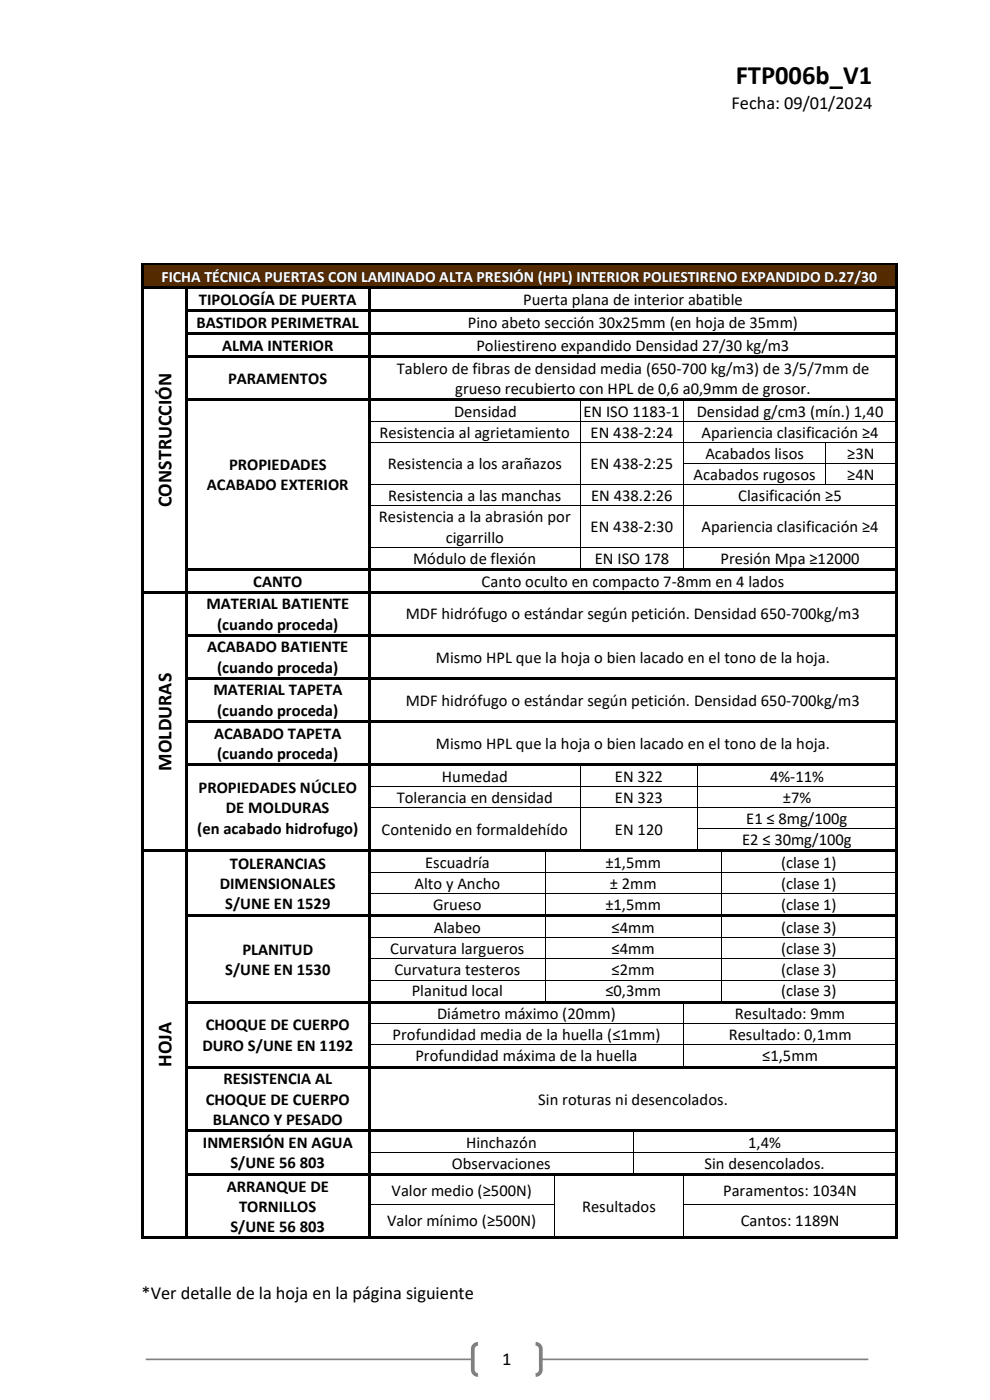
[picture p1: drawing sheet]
<svg xmlns="http://www.w3.org/2000/svg" width="210mm" height="297mm" viewBox="0 0 210 297" stroke-linecap="round" stroke-linejoin="round" font-family="sans-serif">
<path d="M30.9 288.4h153.3" fill="none" stroke="#808080" stroke-width=".35"/>
<path d="M100.7 285.3l.7-.2h12.2a1.1 1.1 0 0 1 1.1 1.1v4.4a1.1 1.1 0 0 1-1.1 1.1h-12.2a1.1 1.1 0 0 1-1.1-1.1v-4.4l.1-.4z" fill-rule="evenodd" fill="#fff"/>
<path d="M101.4 285.1a1.1 1.1 0 0 0-1.1 1.1v4.4a1.1 1.1 0 0 0 1.1 1.1M113.6 285.1a1.1 1.1 0 0 1 1.1 1.1v4.4a1.1 1.1 0 0 1-1.1 1.1" fill="none" stroke="#808080" stroke-width=".79" stroke-linecap="butt"/>
<g fill="#542a00">
<path d="M30.5 56.4h159.5v4.4h-159.5z" fill-rule="evenodd"/>
<path d="M32.2 56.6h156.1v4.1h-156.1z" fill-rule="evenodd"/>
</g>
<g fill="#000">
<path d="M30 55.9h.5v.5h-.5z" fill-rule="evenodd"/>
<path d="M30 55.9h.5v.5h-.5z" fill-rule="evenodd"/>
<path d="M30.5 55.9h159.5v.5h-159.5z" fill-rule="evenodd"/>
<path d="M190 55.9h.5v.5h-.5z" fill-rule="evenodd"/>
<path d="M190 55.9h.5v.5h-.5z" fill-rule="evenodd"/>
<path d="M30 56.4h.5v4.4h-.5z" fill-rule="evenodd"/>
<path d="M30 60.8h.5v.6h-.5z" fill-rule="evenodd"/>
<path d="M30 61.4h.5v4.3h-.5z" fill-rule="evenodd"/>
<path d="M30 65.7h.5v.5h-.5z" fill-rule="evenodd"/>
<path d="M30 66.2h.5v4.3h-.5z" fill-rule="evenodd"/>
<path d="M30 70.5h.5v.5h-.5z" fill-rule="evenodd"/>
<path d="M30 71h.5v4.4h-.5z" fill-rule="evenodd"/>
<path d="M30 75.4h.5v.5h-.5z" fill-rule="evenodd"/>
<path d="M30.5 60.8h8.8v.5h-8.8z" fill-rule="evenodd"/>
<path d="M39.3 61.3l.5 .1z" fill-rule="evenodd"/>
<path d="M39.3 60.8h.5v.5h-.5z" fill-rule="evenodd"/>
<path d="M39.3 61.4h.5v4.3h-.5z" fill-rule="evenodd"/>
<path d="M39.3 65.7h.5v.5h-.5z" fill-rule="evenodd"/>
<path d="M39.3 66.2h.5v4.3h-.5z" fill-rule="evenodd"/>
<path d="M39.3 70.5h.5v.5h-.5z" fill-rule="evenodd"/>
<path d="M39.3 71h.5v4.4h-.5z" fill-rule="evenodd"/>
<path d="M39.3 75.4h.5v.5h-.5z" fill-rule="evenodd"/>
<path d="M39.8 60.8h38.4v.5h-38.4z" fill-rule="evenodd"/>
<path d="M39.8 65.7h38.4v.5h-38.4z" fill-rule="evenodd"/>
<path d="M39.8 70.5h38.4v.5h-38.4z" fill-rule="evenodd"/>
<path d="M39.8 75.4h38.4v.5h-38.4z" fill-rule="evenodd"/>
<path d="M78.2 61.3l.5 .1z" fill-rule="evenodd"/>
<path d="M78.2 60.8h.5v.5h-.5z" fill-rule="evenodd"/>
<path d="M78.2 61.4h.5v4.3h-.5z" fill-rule="evenodd"/>
<path d="M78.2 65.7h.5v.5h-.5z" fill-rule="evenodd"/>
<path d="M78.2 66.2h.5v4.3h-.5z" fill-rule="evenodd"/>
<path d="M78.2 70.5h.5v.5h-.5z" fill-rule="evenodd"/>
<path d="M78.2 71h.5v4.4h-.5z" fill-rule="evenodd"/>
<path d="M78.2 75.4h.5v.5h-.5z" fill-rule="evenodd"/>
<path d="M78.7 60.8h111.3v.5h-111.3z" fill-rule="evenodd"/>
<path d="M78.7 65.7h111.3v.5h-111.3z" fill-rule="evenodd"/>
<path d="M78.7 70.5h111.3v.5h-111.3z" fill-rule="evenodd"/>
<path d="M78.7 75.4h111.3v.5h-111.3z" fill-rule="evenodd"/>
<path d="M190 56.4h.5v4.4h-.5z" fill-rule="evenodd"/>
<path d="M190 60.8h.5v.6h-.5z" fill-rule="evenodd"/>
<path d="M190 61.4h.5v4.3h-.5z" fill-rule="evenodd"/>
<path d="M190 65.7h.5v.5h-.5z" fill-rule="evenodd"/>
<path d="M190 66.2h.5v4.3h-.5z" fill-rule="evenodd"/>
<path d="M190 70.5h.5v.5h-.5z" fill-rule="evenodd"/>
<path d="M190 71h.5v4.4h-.5z" fill-rule="evenodd"/>
<path d="M190 75.4h.5v.5h-.5z" fill-rule="evenodd"/>
<path d="M30 75.9h.5v8.6h-.5z" fill-rule="evenodd"/>
<path d="M30 84.5h.5v.5h-.5z" fill-rule="evenodd"/>
<path d="M30 85h.5v4.3h-.5z" fill-rule="evenodd"/>
<path d="M30 89.3h.5v.2h-.5z" fill-rule="evenodd"/>
<path d="M30 89.5h.5v4.3h-.5z" fill-rule="evenodd"/>
<path d="M30 93.8h.5v.2h-.5z" fill-rule="evenodd"/>
<path d="M30 94h.5v4.3h-.5z" fill-rule="evenodd"/>
<path d="M30 98.3h.5v.1h-.5z" fill-rule="evenodd"/>
<path d="M39.3 75.9h.5v8.6h-.5z" fill-rule="evenodd"/>
<path d="M39.3 84.5h.5v.5h-.5z" fill-rule="evenodd"/>
<path d="M39.3 85h.5v4.3h-.5z" fill-rule="evenodd"/>
<path d="M39.3 89.3h.5v.2h-.5z" fill-rule="evenodd"/>
<path d="M39.3 89.5h.5v4.3h-.5z" fill-rule="evenodd"/>
<path d="M39.3 93.8h.5v.2h-.5z" fill-rule="evenodd"/>
<path d="M39.3 94h.5v4.3h-.5z" fill-rule="evenodd"/>
<path d="M39.3 98.3h.5v.1h-.5z" fill-rule="evenodd"/>
<path d="M39.8 84.5h38.4v.5h-38.4z" fill-rule="evenodd"/>
<path d="M78.2 75.9h.5v8.6h-.5z" fill-rule="evenodd"/>
<path d="M78.2 84.5h.5v.5h-.5z" fill-rule="evenodd"/>
<path d="M78.2 85h.5v4.3h-.5z" fill-rule="evenodd"/>
<path d="M78.2 89.3h.5v.2h-.5z" fill-rule="evenodd"/>
<path d="M78.2 89.5h.5v4.3h-.5z" fill-rule="evenodd"/>
<path d="M78.2 93.8h.5v.2h-.5z" fill-rule="evenodd"/>
<path d="M78.2 94h.5v4.3h-.5z" fill-rule="evenodd"/>
<path d="M78.2 98.3h.5v.1h-.5z" fill-rule="evenodd"/>
<path d="M78.7 84.5h44.3v.5h-44.3z" fill-rule="evenodd"/>
<path d="M123 85h.2z" fill-rule="evenodd"/>
<path d="M123 84.5h.5v.5h-.5z" fill-rule="evenodd"/>
<path d="M123 89.3h.2v.2h-.2z" fill-rule="evenodd"/>
<path d="M123 93.8h.2v.2h-.2z" fill-rule="evenodd"/>
<path d="M123 98.3h.2v.1h-.2z" fill-rule="evenodd"/>
<path d="M123.5 84.5h21.5v.5h-21.5z" fill-rule="evenodd"/>
<path d="M145 85h.1z" fill-rule="evenodd"/>
<path d="M145 84.5h.5v.5h-.5z" fill-rule="evenodd"/>
<path d="M145 89.3h.1v.2h-.1z" fill-rule="evenodd"/>
<path d="M145 93.8h.1v.2h-.1z" fill-rule="evenodd"/>
<path d="M145 98.3h.1v.1h-.1z" fill-rule="evenodd"/>
<path d="M145.5 84.5h44.5v.5h-44.5z" fill-rule="evenodd"/>
<path d="M175.1 93.8h.2v.2h-.2z" fill-rule="evenodd"/>
<path d="M175.1 98.3h.2v.1h-.2z" fill-rule="evenodd"/>
<path d="M190 75.9h.5v8.6h-.5z" fill-rule="evenodd"/>
<path d="M190 84.5h.5v.5h-.5z" fill-rule="evenodd"/>
<path d="M190 85h.5v4.3h-.5z" fill-rule="evenodd"/>
<path d="M190 89.3h.5v.2h-.5z" fill-rule="evenodd"/>
<path d="M190 89.5h.5v4.3h-.5z" fill-rule="evenodd"/>
<path d="M190 93.8h.5v.2h-.5z" fill-rule="evenodd"/>
<path d="M190 94h.5v4.3h-.5z" fill-rule="evenodd"/>
<path d="M190 98.3h.5v.1h-.5z" fill-rule="evenodd"/>
<path d="M30 98.4h.5v4.4h-.5z" fill-rule="evenodd"/>
<path d="M30 102.8h.5v.1h-.5z" fill-rule="evenodd"/>
<path d="M30 102.9h.5v4.3h-.5z" fill-rule="evenodd"/>
<path d="M30 107.2h.5v.2h-.5z" fill-rule="evenodd"/>
<path d="M30 107.4h.5v8.7h-.5z" fill-rule="evenodd"/>
<path d="M30 116.1h.5v.1h-.5z" fill-rule="evenodd"/>
<path d="M39.3 98.4h.5v4.4h-.5z" fill-rule="evenodd"/>
<path d="M39.3 102.8h.5v.1h-.5z" fill-rule="evenodd"/>
<path d="M39.3 102.9h.5v4.3h-.5z" fill-rule="evenodd"/>
<path d="M39.3 107.2h.5v.2h-.5z" fill-rule="evenodd"/>
<path d="M39.3 107.4h.5v8.7h-.5z" fill-rule="evenodd"/>
<path d="M39.3 116.1h.5v.1h-.5z" fill-rule="evenodd"/>
<path d="M78.2 98.4h.5v4.4h-.5z" fill-rule="evenodd"/>
<path d="M78.2 102.8h.5v.1h-.5z" fill-rule="evenodd"/>
<path d="M78.2 102.9h.5v4.3h-.5z" fill-rule="evenodd"/>
<path d="M78.2 107.2h.5v.2h-.5z" fill-rule="evenodd"/>
<path d="M78.2 107.4h.5v8.7h-.5z" fill-rule="evenodd"/>
<path d="M78.2 116.1h.5v.1h-.5z" fill-rule="evenodd"/>
<path d="M123 102.8h.2v.1h-.2z" fill-rule="evenodd"/>
<path d="M123 107.2h.2v.2h-.2z" fill-rule="evenodd"/>
<path d="M123 116.1h.2v.1h-.2z" fill-rule="evenodd"/>
<path d="M145 102.8h.1v.1h-.1z" fill-rule="evenodd"/>
<path d="M145 107.2h.1v.2h-.1z" fill-rule="evenodd"/>
<path d="M145 116.1h.1v.1h-.1z" fill-rule="evenodd"/>
<path d="M175.1 102.8h.2v.1h-.2z" fill-rule="evenodd"/>
<path d="M190 98.4h.5v4.4h-.5z" fill-rule="evenodd"/>
<path d="M190 102.8h.5v.1h-.5z" fill-rule="evenodd"/>
<path d="M190 102.9h.5v4.3h-.5z" fill-rule="evenodd"/>
<path d="M190 107.2h.5v.2h-.5z" fill-rule="evenodd"/>
<path d="M190 107.4h.5v8.7h-.5z" fill-rule="evenodd"/>
<path d="M190 116.1h.5v.1h-.5z" fill-rule="evenodd"/>
<path d="M30 116.2h.5v4.3h-.5z" fill-rule="evenodd"/>
<path d="M30 120.5h.5v.6h-.5z" fill-rule="evenodd"/>
<path d="M30 121.1h.5v4.3h-.5z" fill-rule="evenodd"/>
<path d="M30 125.4h.5v.5h-.5z" fill-rule="evenodd"/>
<path d="M30 125.9h.5v8.6h-.5z" fill-rule="evenodd"/>
<path d="M30 134.5h.5v.6h-.5z" fill-rule="evenodd"/>
<path d="M30.5 125.4h8.8v.5h-8.8z" fill-rule="evenodd"/>
<path d="M39.3 116.2h.5v4.3h-.5z" fill-rule="evenodd"/>
<path d="M39.3 120.5h.5v.6h-.5z" fill-rule="evenodd"/>
<path d="M39.3 121.1h.5v4.3h-.5z" fill-rule="evenodd"/>
<path d="M39.3 125.4h.5v.5h-.5z" fill-rule="evenodd"/>
<path d="M39.3 125.9h.5v8.6h-.5z" fill-rule="evenodd"/>
<path d="M39.3 134.5h.5v.6h-.5z" fill-rule="evenodd"/>
<path d="M39.8 120.5h38.4v.5h-38.4z" fill-rule="evenodd"/>
<path d="M39.8 125.4h38.4v.5h-38.4z" fill-rule="evenodd"/>
<path d="M39.8 134.5h38.4v.5h-38.4z" fill-rule="evenodd"/>
<path d="M78.2 116.2h.5v4.3h-.5z" fill-rule="evenodd"/>
<path d="M78.2 120.5h.5v.6h-.5z" fill-rule="evenodd"/>
<path d="M78.2 121.1h.5v4.3h-.5z" fill-rule="evenodd"/>
<path d="M78.2 125.4h.5v.5h-.5z" fill-rule="evenodd"/>
<path d="M78.2 125.9h.5v8.6h-.5z" fill-rule="evenodd"/>
<path d="M78.2 134.5h.5v.6h-.5z" fill-rule="evenodd"/>
<path d="M78.7 120.5h44.3v.5h-44.3z" fill-rule="evenodd"/>
<path d="M78.7 125.4h111.3v.5h-111.3z" fill-rule="evenodd"/>
<path d="M78.7 134.5h111.3v.5h-111.3z" fill-rule="evenodd"/>
<path d="M123 120.5h.5v.5h-.5z" fill-rule="evenodd"/>
<path d="M123.5 120.5h21.5v.5h-21.5z" fill-rule="evenodd"/>
<path d="M145 120.5h.5v.5h-.5z" fill-rule="evenodd"/>
<path d="M145.5 120.5h44.5v.5h-44.5z" fill-rule="evenodd"/>
<path d="M190 116.2h.5v4.3h-.5z" fill-rule="evenodd"/>
<path d="M190 120.5h.5v.6h-.5z" fill-rule="evenodd"/>
<path d="M190 121.1h.5v4.3h-.5z" fill-rule="evenodd"/>
<path d="M190 125.4h.5v.5h-.5z" fill-rule="evenodd"/>
<path d="M190 125.9h.5v8.6h-.5z" fill-rule="evenodd"/>
<path d="M190 134.5h.5v.6h-.5z" fill-rule="evenodd"/>
<path d="M30 135.1h.5v8.6h-.5z" fill-rule="evenodd"/>
<path d="M30 143.7h.5v.5h-.5z" fill-rule="evenodd"/>
<path d="M30 144.2h.5v8.6h-.5z" fill-rule="evenodd"/>
<path d="M30 152.8h.5v.5h-.5z" fill-rule="evenodd"/>
<path d="M39.3 135.1h.5v8.6h-.5z" fill-rule="evenodd"/>
<path d="M39.3 143.7h.5v.5h-.5z" fill-rule="evenodd"/>
<path d="M39.3 144.2h.5v8.6h-.5z" fill-rule="evenodd"/>
<path d="M39.3 152.8h.5v.5h-.5z" fill-rule="evenodd"/>
<path d="M39.8 143.7h38.4v.5h-38.4z" fill-rule="evenodd"/>
<path d="M39.8 152.8h38.4v.5h-38.4z" fill-rule="evenodd"/>
<path d="M78.2 135.1h.5v8.6h-.5z" fill-rule="evenodd"/>
<path d="M78.2 143.7h.5v.5h-.5z" fill-rule="evenodd"/>
<path d="M78.2 144.2h.5v8.6h-.5z" fill-rule="evenodd"/>
<path d="M78.2 152.8h.5v.5h-.5z" fill-rule="evenodd"/>
<path d="M78.7 143.7h111.3v.5h-111.3z" fill-rule="evenodd"/>
<path d="M78.7 152.8h111.3v.5h-111.3z" fill-rule="evenodd"/>
<path d="M190 135.1h.5v8.6h-.5z" fill-rule="evenodd"/>
<path d="M190 143.7h.5v.5h-.5z" fill-rule="evenodd"/>
<path d="M190 144.2h.5v8.6h-.5z" fill-rule="evenodd"/>
<path d="M190 152.8h.5v.5h-.5z" fill-rule="evenodd"/>
<path d="M30 153.3h.5v8.6h-.5z" fill-rule="evenodd"/>
<path d="M30 161.9h.5v.6h-.5z" fill-rule="evenodd"/>
<path d="M30 162.5h.5v4.3h-.5z" fill-rule="evenodd"/>
<path d="M30 166.8h.5v.1h-.5z" fill-rule="evenodd"/>
<path d="M30 166.9h.5v4.4h-.5z" fill-rule="evenodd"/>
<path d="M30 171.3h.5v.1h-.5z" fill-rule="evenodd"/>
<path d="M30 171.4h.5v4.4h-.5z" fill-rule="evenodd"/>
<path d="M30 175.8h.5v.1h-.5z" fill-rule="evenodd"/>
<path d="M39.3 153.3h.5v8.6h-.5z" fill-rule="evenodd"/>
<path d="M39.3 161.9h.5v.6h-.5z" fill-rule="evenodd"/>
<path d="M39.3 162.5h.5v4.3h-.5z" fill-rule="evenodd"/>
<path d="M39.3 166.8h.5v.1h-.5z" fill-rule="evenodd"/>
<path d="M39.3 166.9h.5v4.4h-.5z" fill-rule="evenodd"/>
<path d="M39.3 171.3h.5v.1h-.5z" fill-rule="evenodd"/>
<path d="M39.3 171.4h.5v4.4h-.5z" fill-rule="evenodd"/>
<path d="M39.3 175.8h.5v.1h-.5z" fill-rule="evenodd"/>
<path d="M39.8 161.9h38.4v.6h-38.4z" fill-rule="evenodd"/>
<path d="M78.2 153.3h.5v8.6h-.5z" fill-rule="evenodd"/>
<path d="M78.2 161.9h.5v.6h-.5z" fill-rule="evenodd"/>
<path d="M78.2 162.5h.5v4.3h-.5z" fill-rule="evenodd"/>
<path d="M78.2 166.8h.5v.1h-.5z" fill-rule="evenodd"/>
<path d="M78.2 166.9h.5v4.4h-.5z" fill-rule="evenodd"/>
<path d="M78.2 171.3h.5v.1h-.5z" fill-rule="evenodd"/>
<path d="M78.2 171.4h.5v4.4h-.5z" fill-rule="evenodd"/>
<path d="M78.2 175.8h.5v.1h-.5z" fill-rule="evenodd"/>
<path d="M78.7 161.9h44.3v.6h-44.3z" fill-rule="evenodd"/>
<path d="M123 162.5h.2z" fill-rule="evenodd"/>
<path d="M123 161.9h.5v.6h-.5z" fill-rule="evenodd"/>
<path d="M123 166.8h.2v.1h-.2z" fill-rule="evenodd"/>
<path d="M123 171.3h.2v.1h-.2z" fill-rule="evenodd"/>
<path d="M123 175.8h.2v.1h-.2z" fill-rule="evenodd"/>
<path d="M123.5 161.9h24.4v.6h-24.4z" fill-rule="evenodd"/>
<path d="M147.9 162.5h.2z" fill-rule="evenodd"/>
<path d="M147.9 161.9h.5v.6h-.5z" fill-rule="evenodd"/>
<path d="M147.9 166.8h.2v.1h-.2z" fill-rule="evenodd"/>
<path d="M147.9 171.3h.2v.1h-.2z" fill-rule="evenodd"/>
<path d="M147.9 175.8h.2v.1h-.2z" fill-rule="evenodd"/>
<path d="M148.4 161.9h41.6v.6h-41.6z" fill-rule="evenodd"/>
<path d="M190 153.3h.5v8.6h-.5z" fill-rule="evenodd"/>
<path d="M190 161.9h.5v.6h-.5z" fill-rule="evenodd"/>
<path d="M190 162.5h.5v4.3h-.5z" fill-rule="evenodd"/>
<path d="M190 166.8h.5v.1h-.5z" fill-rule="evenodd"/>
<path d="M190 166.9h.5v4.4h-.5z" fill-rule="evenodd"/>
<path d="M190 171.3h.5v.1h-.5z" fill-rule="evenodd"/>
<path d="M190 171.4h.5v4.4h-.5z" fill-rule="evenodd"/>
<path d="M190 175.8h.5v.1h-.5z" fill-rule="evenodd"/>
<path d="M30 175.9h.5v4.3h-.5z" fill-rule="evenodd"/>
<path d="M30 180.2h.5v.6h-.5z" fill-rule="evenodd"/>
<path d="M30 180.8h.5v4.3h-.5z" fill-rule="evenodd"/>
<path d="M30 185.1h.5v.1h-.5z" fill-rule="evenodd"/>
<path d="M30 185.2h.5v4.4h-.5z" fill-rule="evenodd"/>
<path d="M30 189.6h.5v.1h-.5z" fill-rule="evenodd"/>
<path d="M30 189.7h.5v4.3h-.5z" fill-rule="evenodd"/>
<path d="M30 194h.5v.6h-.5z" fill-rule="evenodd"/>
<path d="M30 194.6h.5v4.3h-.5z" fill-rule="evenodd"/>
<path d="M30 198.9h.5v.1h-.5z" fill-rule="evenodd"/>
<path d="M30.5 180.2h8.8v.5h-8.8z" fill-rule="evenodd"/>
<path d="M39.3 175.9h.5v4.3h-.5z" fill-rule="evenodd"/>
<path d="M39.3 180.2h.5v.6h-.5z" fill-rule="evenodd"/>
<path d="M39.3 180.8h.5v4.3h-.5z" fill-rule="evenodd"/>
<path d="M39.3 185.1h.5v.1h-.5z" fill-rule="evenodd"/>
<path d="M39.3 185.2h.5v4.4h-.5z" fill-rule="evenodd"/>
<path d="M39.3 189.6h.5v.1h-.5z" fill-rule="evenodd"/>
<path d="M39.3 189.7h.5v4.3h-.5z" fill-rule="evenodd"/>
<path d="M39.3 194h.5v.6h-.5z" fill-rule="evenodd"/>
<path d="M39.3 194.6h.5v4.3h-.5z" fill-rule="evenodd"/>
<path d="M39.3 198.9h.5v.1h-.5z" fill-rule="evenodd"/>
<path d="M39.8 180.2h38.4v.5h-38.4z" fill-rule="evenodd"/>
<path d="M39.8 194h38.4v.5h-38.4z" fill-rule="evenodd"/>
<path d="M78.2 175.9h.5v4.3h-.5z" fill-rule="evenodd"/>
<path d="M78.2 180.2h.5v.6h-.5z" fill-rule="evenodd"/>
<path d="M78.2 180.8h.5v4.3h-.5z" fill-rule="evenodd"/>
<path d="M78.2 185.1h.5v.1h-.5z" fill-rule="evenodd"/>
<path d="M78.2 185.2h.5v4.4h-.5z" fill-rule="evenodd"/>
<path d="M78.2 189.6h.5v.1h-.5z" fill-rule="evenodd"/>
<path d="M78.2 189.7h.5v4.3h-.5z" fill-rule="evenodd"/>
<path d="M78.2 194h.5v.6h-.5z" fill-rule="evenodd"/>
<path d="M78.2 194.6h.5v4.3h-.5z" fill-rule="evenodd"/>
<path d="M78.2 198.9h.5v.1h-.5z" fill-rule="evenodd"/>
<path d="M78.7 180.2h36.9v.5h-36.9z" fill-rule="evenodd"/>
<path d="M78.7 194h36.9v.5h-36.9z" fill-rule="evenodd"/>
<path d="M115.6 180.7l.2 .1z" fill-rule="evenodd"/>
<path d="M115.6 180.2h.5v.5h-.5z" fill-rule="evenodd"/>
<path d="M115.6 185.1h.2v.1h-.2z" fill-rule="evenodd"/>
<path d="M115.6 189.6h.2v.1h-.2z" fill-rule="evenodd"/>
<path d="M115.6 194.5l.2 .1z" fill-rule="evenodd"/>
<path d="M115.6 194h.5v.5h-.5z" fill-rule="evenodd"/>
<path d="M115.6 198.9h.2v.1h-.2z" fill-rule="evenodd"/>
<path d="M116.1 180.2h6.9v.5h-6.9z" fill-rule="evenodd"/>
<path d="M116.1 194h36.8v.5h-36.8z" fill-rule="evenodd"/>
<path d="M123 180.2h.5v.5h-.5z" fill-rule="evenodd"/>
<path d="M123.5 180.2h24.4v.5h-24.4z" fill-rule="evenodd"/>
<path d="M147.9 180.2h.5v.5h-.5z" fill-rule="evenodd"/>
<path d="M148.4 180.2h4.5v.5h-4.5z" fill-rule="evenodd"/>
<path d="M152.9 180.7l.2 .1z" fill-rule="evenodd"/>
<path d="M152.9 180.2h.5v.5h-.5z" fill-rule="evenodd"/>
<path d="M152.9 185.1h.2v.1h-.2z" fill-rule="evenodd"/>
<path d="M152.9 189.6h.2v.1h-.2z" fill-rule="evenodd"/>
<path d="M152.9 194.5l.2 .1z" fill-rule="evenodd"/>
<path d="M152.9 194h.5v.5h-.5z" fill-rule="evenodd"/>
<path d="M152.9 198.9h.2v.1h-.2z" fill-rule="evenodd"/>
<path d="M153.4 180.2h36.6v.5h-36.6z" fill-rule="evenodd"/>
<path d="M153.4 194h36.6v.5h-36.6z" fill-rule="evenodd"/>
<path d="M190 175.9h.5v4.3h-.5z" fill-rule="evenodd"/>
<path d="M190 180.2h.5v.6h-.5z" fill-rule="evenodd"/>
<path d="M190 180.8h.5v4.3h-.5z" fill-rule="evenodd"/>
<path d="M190 185.1h.5v.1h-.5z" fill-rule="evenodd"/>
<path d="M190 185.2h.5v4.4h-.5z" fill-rule="evenodd"/>
<path d="M190 189.6h.5v.1h-.5z" fill-rule="evenodd"/>
<path d="M190 189.7h.5v4.3h-.5z" fill-rule="evenodd"/>
<path d="M190 194h.5v.6h-.5z" fill-rule="evenodd"/>
<path d="M190 194.6h.5v4.3h-.5z" fill-rule="evenodd"/>
<path d="M190 198.9h.5v.1h-.5z" fill-rule="evenodd"/>
<path d="M30 199h.5v4.4h-.5z" fill-rule="evenodd"/>
<path d="M30 203.4h.5v.1h-.5z" fill-rule="evenodd"/>
<path d="M30 203.5h.5v4.3h-.5z" fill-rule="evenodd"/>
<path d="M30 207.8h.5v.2h-.5z" fill-rule="evenodd"/>
<path d="M30 208h.5v4.3h-.5z" fill-rule="evenodd"/>
<path d="M30 212.3h.5v.6h-.5z" fill-rule="evenodd"/>
<path d="M30 212.9h.5v4.3h-.5z" fill-rule="evenodd"/>
<path d="M30 217.2h.5v.1h-.5z" fill-rule="evenodd"/>
<path d="M39.3 199h.5v4.4h-.5z" fill-rule="evenodd"/>
<path d="M39.3 203.4h.5v.1h-.5z" fill-rule="evenodd"/>
<path d="M39.3 203.5h.5v4.3h-.5z" fill-rule="evenodd"/>
<path d="M39.3 207.8h.5v.2h-.5z" fill-rule="evenodd"/>
<path d="M39.3 208h.5v4.3h-.5z" fill-rule="evenodd"/>
<path d="M39.3 212.3h.5v.6h-.5z" fill-rule="evenodd"/>
<path d="M39.3 212.9h.5v4.3h-.5z" fill-rule="evenodd"/>
<path d="M39.3 217.2h.5v.1h-.5z" fill-rule="evenodd"/>
<path d="M39.8 212.3h38.4v.5h-38.4z" fill-rule="evenodd"/>
<path d="M78.2 199h.5v4.4h-.5z" fill-rule="evenodd"/>
<path d="M78.2 203.4h.5v.1h-.5z" fill-rule="evenodd"/>
<path d="M78.2 203.5h.5v4.3h-.5z" fill-rule="evenodd"/>
<path d="M78.2 207.8h.5v.2h-.5z" fill-rule="evenodd"/>
<path d="M78.2 208h.5v4.3h-.5z" fill-rule="evenodd"/>
<path d="M78.2 212.3h.5v.6h-.5z" fill-rule="evenodd"/>
<path d="M78.2 212.9h.5v4.3h-.5z" fill-rule="evenodd"/>
<path d="M78.2 217.2h.5v.1h-.5z" fill-rule="evenodd"/>
<path d="M78.7 212.3h36.9v.5h-36.9z" fill-rule="evenodd"/>
<path d="M115.6 203.4h.2v.1h-.2z" fill-rule="evenodd"/>
<path d="M115.6 207.8h.2v.2h-.2z" fill-rule="evenodd"/>
<path d="M115.6 212.3h.5v.5h-.5z" fill-rule="evenodd"/>
<path d="M116.1 212.3h28.9v.5h-28.9z" fill-rule="evenodd"/>
<path d="M145 212.3h.5v.5h-.5z" fill-rule="evenodd"/>
<path d="M145 217.2l.1 .1z" fill-rule="evenodd"/>
<path d="M145.5 212.3h7.4v.5h-7.4z" fill-rule="evenodd"/>
<path d="M152.9 203.4h.2v.1h-.2z" fill-rule="evenodd"/>
<path d="M152.9 207.8h.2v.2h-.2z" fill-rule="evenodd"/>
<path d="M152.9 212.3h.5v.5h-.5z" fill-rule="evenodd"/>
<path d="M153.4 212.3h36.6v.5h-36.6z" fill-rule="evenodd"/>
<path d="M190 199h.5v4.4h-.5z" fill-rule="evenodd"/>
<path d="M190 203.4h.5v.1h-.5z" fill-rule="evenodd"/>
<path d="M190 203.5h.5v4.3h-.5z" fill-rule="evenodd"/>
<path d="M190 207.8h.5v.2h-.5z" fill-rule="evenodd"/>
<path d="M190 208h.5v4.3h-.5z" fill-rule="evenodd"/>
<path d="M190 212.3h.5v.6h-.5z" fill-rule="evenodd"/>
<path d="M190 212.9h.5v4.3h-.5z" fill-rule="evenodd"/>
<path d="M190 217.2h.5v.1h-.5z" fill-rule="evenodd"/>
<path d="M30 217.3h.5v4.3h-.5z" fill-rule="evenodd"/>
<path d="M30 221.6h.5v.2h-.5z" fill-rule="evenodd"/>
<path d="M30 221.8h.5v4.3h-.5z" fill-rule="evenodd"/>
<path d="M30 226.1h.5v.6h-.5z" fill-rule="evenodd"/>
<path d="M30 226.7h.5v12.9h-.5z" fill-rule="evenodd"/>
<path d="M39.3 217.3h.5v4.3h-.5z" fill-rule="evenodd"/>
<path d="M39.3 221.6h.5v.2h-.5z" fill-rule="evenodd"/>
<path d="M39.3 221.8h.5v4.3h-.5z" fill-rule="evenodd"/>
<path d="M39.3 226.1h.5v.6h-.5z" fill-rule="evenodd"/>
<path d="M39.3 226.7h.5v12.9h-.5z" fill-rule="evenodd"/>
<path d="M39.8 226.1h38.4v.5h-38.4z" fill-rule="evenodd"/>
<path d="M78.2 217.3h.5v4.3h-.5z" fill-rule="evenodd"/>
<path d="M78.2 221.6h.5v.2h-.5z" fill-rule="evenodd"/>
<path d="M78.2 221.8h.5v4.3h-.5z" fill-rule="evenodd"/>
<path d="M78.2 226.1h.5v.6h-.5z" fill-rule="evenodd"/>
<path d="M78.2 226.7h.5v12.9h-.5z" fill-rule="evenodd"/>
<path d="M78.7 226.1h66.3v.5h-66.3z" fill-rule="evenodd"/>
<path d="M145 221.6l.1 .2z" fill-rule="evenodd"/>
<path d="M145 226.1h.5v.5h-.5z" fill-rule="evenodd"/>
<path d="M145.5 226.1h44.5v.5h-44.5z" fill-rule="evenodd"/>
<path d="M190 217.3h.5v4.3h-.5z" fill-rule="evenodd"/>
<path d="M190 221.6h.5v.2h-.5z" fill-rule="evenodd"/>
<path d="M190 221.8h.5v4.3h-.5z" fill-rule="evenodd"/>
<path d="M190 226.1h.5v.6h-.5z" fill-rule="evenodd"/>
<path d="M190 226.7h.5v12.9h-.5z" fill-rule="evenodd"/>
<path d="M30 239.6h.5v.5h-.5z" fill-rule="evenodd"/>
<path d="M30 240.1h.5v4.3h-.5z" fill-rule="evenodd"/>
<path d="M30 244.4h.5v.2h-.5z" fill-rule="evenodd"/>
<path d="M30 244.6h.5v4.3h-.5z" fill-rule="evenodd"/>
<path d="M30 248.9h.5v.5h-.5z" fill-rule="evenodd"/>
<path d="M30 249.4h.5v6h-.5z" fill-rule="evenodd"/>
<path d="M30 255.4h.5v.2h-.5z" fill-rule="evenodd"/>
<path d="M39.3 239.6h.5v.5h-.5z" fill-rule="evenodd"/>
<path d="M39.3 240.1h.5v4.3h-.5z" fill-rule="evenodd"/>
<path d="M39.3 244.4h.5v.2h-.5z" fill-rule="evenodd"/>
<path d="M39.3 244.6h.5v4.3h-.5z" fill-rule="evenodd"/>
<path d="M39.3 248.9h.5v.5h-.5z" fill-rule="evenodd"/>
<path d="M39.3 249.4h.5v6h-.5z" fill-rule="evenodd"/>
<path d="M39.3 255.4h.5v.2h-.5z" fill-rule="evenodd"/>
<path d="M39.8 239.6h38.4v.5h-38.4z" fill-rule="evenodd"/>
<path d="M39.8 248.9h38.4v.5h-38.4z" fill-rule="evenodd"/>
<path d="M78.2 239.6h.5v.5h-.5z" fill-rule="evenodd"/>
<path d="M78.2 240.1h.5v4.3h-.5z" fill-rule="evenodd"/>
<path d="M78.2 244.4h.5v.2h-.5z" fill-rule="evenodd"/>
<path d="M78.2 244.6h.5v4.3h-.5z" fill-rule="evenodd"/>
<path d="M78.2 248.9h.5v.5h-.5z" fill-rule="evenodd"/>
<path d="M78.2 249.4h.5v6h-.5z" fill-rule="evenodd"/>
<path d="M78.2 255.4h.5v.2h-.5z" fill-rule="evenodd"/>
<path d="M78.7 239.6h55.6v.5h-55.6z" fill-rule="evenodd"/>
<path d="M78.7 248.9h38.8v.5h-38.8z" fill-rule="evenodd"/>
<path d="M117.5 249.4h.2z" fill-rule="evenodd"/>
<path d="M117.5 248.9h.5v.5h-.5z" fill-rule="evenodd"/>
<path d="M117.5 255.4h.2v.2h-.2z" fill-rule="evenodd"/>
<path d="M118 248.9h16.3v.5h-16.3z" fill-rule="evenodd"/>
<path d="M134.3 240.1h.1z" fill-rule="evenodd"/>
<path d="M134.3 239.6h.5v.5h-.5z" fill-rule="evenodd"/>
<path d="M134.3 244.4h.1v.2h-.1z" fill-rule="evenodd"/>
<path d="M134.3 248.9h.5v.5h-.5z" fill-rule="evenodd"/>
<path d="M134.8 239.6h55.2v.5h-55.2z" fill-rule="evenodd"/>
<path d="M134.8 248.9h10.2v.5h-10.2z" fill-rule="evenodd"/>
<path d="M145 249.4h.1z" fill-rule="evenodd"/>
<path d="M145 248.9h.5v.5h-.5z" fill-rule="evenodd"/>
<path d="M145 255.4h.1v.2h-.1z" fill-rule="evenodd"/>
<path d="M145.5 248.9h44.5v.5h-44.5z" fill-rule="evenodd"/>
<path d="M190 239.6h.5v.5h-.5z" fill-rule="evenodd"/>
<path d="M190 240.1h.5v4.3h-.5z" fill-rule="evenodd"/>
<path d="M190 244.4h.5v.2h-.5z" fill-rule="evenodd"/>
<path d="M190 244.6h.5v4.3h-.5z" fill-rule="evenodd"/>
<path d="M190 248.9h.5v.5h-.5z" fill-rule="evenodd"/>
<path d="M190 249.4h.5v6h-.5z" fill-rule="evenodd"/>
<path d="M190 255.4h.5v.2h-.5z" fill-rule="evenodd"/>
<path d="M30 255.6h.5v6.8h-.5z" fill-rule="evenodd"/>
<path d="M30 262.4h.5v.5h-.5z" fill-rule="evenodd"/>
<path d="M30 262.4h.5v.5h-.5z" fill-rule="evenodd"/>
<path d="M30.5 262.4h8.8v.5h-8.8z" fill-rule="evenodd"/>
<path d="M39.3 255.6h.5v6.8h-.5z" fill-rule="evenodd"/>
<path d="M39.3 262.4h.5v.5h-.5z" fill-rule="evenodd"/>
<path d="M39.8 262.4h38.4v.5h-38.4z" fill-rule="evenodd"/>
<path d="M78.2 255.6h.5v6.8h-.5z" fill-rule="evenodd"/>
<path d="M78.2 262.4h.5v.5h-.5z" fill-rule="evenodd"/>
<path d="M78.7 262.4h38.8v.5h-38.8z" fill-rule="evenodd"/>
<path d="M117.5 262.4h.5v.5h-.5z" fill-rule="evenodd"/>
<path d="M118 262.4h27v.5h-27z" fill-rule="evenodd"/>
<path d="M145 262.4h.5v.5h-.5z" fill-rule="evenodd"/>
<path d="M145.5 262.4h44.5v.5h-44.5z" fill-rule="evenodd"/>
<path d="M190 255.6h.5v6.8h-.5z" fill-rule="evenodd"/>
<path d="M190 262.4h.5v.5h-.5z" fill-rule="evenodd"/>
<path d="M190 262.4h.5v.5h-.5z" fill-rule="evenodd"/>
</g>
<path d="M30.5 56.4h159.5" fill="none" stroke="#542a00" stroke-width=".21"/>
<g fill="none" stroke="#000" stroke-width=".21">
<path d="M78.7 89.4h44.3M78.7 93.9h44.3M123.1 85v4.3M123.1 89.5v4.3M123.1 94v4.3M123.1 98.4v4.4M123.2 89.4h21.8M123.2 93.9h21.8M145.1 85v4.3M145.1 89.5v4.3M145.1 94v4.3M145.1 98.4v4.4"/>
<path d="M145.1 89.4h44.9M145.1 93.9h30M145.1 98.4h30M175.1 94v4.3M175.1 98.4v4.4M175.3 93.9h14.7M175.3 98.4h14.7M78.7 102.8h44.3M78.7 107.3h44.3M78.7 116.1h44.3M123.1 102.9v4.3M123.1 107.4v8.7"/>
<path d="M123.1 116.2v4.3M123.2 102.8h21.8M123.2 107.3h21.8M123.2 116.1h21.8M145.1 102.9v4.3M145.1 107.4v8.7M145.1 116.2v4.3M145.1 102.8h30M145.1 107.3h44.9M145.1 116.1h44.9M175.3 102.8h14.7M78.7 166.9h44.3"/>
<path d="M78.7 171.3h44.3M123.1 162.5v4.3M123.1 166.9v4.4M123.1 171.4v4.4M123.1 175.9v4.3M123.2 166.9h24.7M123.2 171.3h24.7M148 162.5v4.3M148 166.9v4.4M148 171.4v4.4M148 175.9v4.3M148.1 166.9h41.9"/>
<path d="M148.1 171.3h41.9M148.1 175.8h41.9M78.7 185.1h36.9M78.7 189.6h36.9M78.7 198.9h36.9M115.7 180.8v4.3M115.7 185.2v4.4M115.7 189.7v4.3M115.7 194.6v4.3M115.7 199v4.4M115.8 185.1h37.1M115.8 189.6h37.1"/>
<path d="M115.8 198.9h37.1M153 180.8v4.3M153 185.2v4.4M153 189.7v4.3M153 194.6v4.3M153 199v4.4M153.1 185.1h36.9M153.1 189.6h36.9M153.1 198.9h36.9M78.7 203.4h36.9M78.7 207.9h36.9M78.7 217.2h66.3"/>
<path d="M115.7 203.5v4.3M115.7 208v4.3M115.8 203.4h37.1M115.8 207.9h37.1M145.1 212.9v4.3M145.1 217.3v4.3M145.1 217.2h44.9M153 203.5v4.3M153 208v4.3M153.1 203.4h36.9M153.1 207.9h36.9M78.7 221.7h66.3"/>
<path d="M145.1 221.8v4.3M145.1 221.7h44.9M78.7 244.5h55.6M78.7 255.5h38.8M117.6 249.4v6M117.6 255.6v6.8M134.3 240.1v4.3M134.3 244.6v4.3M134.4 244.5h55.6M145.1 249.4v6M145.1 255.6v6.8M145.1 255.5h44.9"/>
</g>
<text font-size="5.6" x="156.1" y="17.9">FTP006b_V1</text>
<g font-size="4.2">
<text x="36.4" y="107.6" transform="rotate(-90 36.4 107.6)">CONSTRUCCIÓN</text>
<text x="36.4" y="163.5" transform="rotate(-90 36.4 163.5)">MOLDURAS</text>
<text x="36.4" y="226.3" transform="rotate(-90 36.4 226.3)">HOJA</text>
</g>
<g font-size="3.9">
<text x="155.2" y="23.1">Fecha: 09/01/2024</text>
<text x="30" y="275.5">*Ver detalle de la hoja en la página siguiente</text>
<text x="106.5" y="289.5">1</text>
</g>
<g font-size="3.5">
<text x="42.2" y="64.7">TIPOLOGÍA DE PUERTA</text>
<text x="111" y="64.7">Puerta plana de interior abatible</text>
<text x="41.7" y="69.6">BASTIDOR PERIMETRAL</text>
<text x="99.2" y="69.6">Pino abeto sección 30x25mm (en hoja de 35mm)</text>
<text x="47.1" y="74.4">ALMA INTERIOR</text>
<text x="101.1" y="74.4">Poliestireno expandido Densidad 27/30 kg/m3</text>
<text x="48.4" y="81.4">PARAMENTOS</text>
<text x="84.2" y="79.3">Tablero de fibras de densidad media (650-700 kg/m3) de 3/5/7mm de</text>
<text x="96.6" y="83.5">grueso recubierto con HPL de 0,6 a0,9mm de grosor.</text>
<text x="96.3" y="88.4">Densidad</text>
<text x="123.8" y="88.4">EN ISO 1183-1</text>
<text x="147.8" y="88.4">Densidad g/cm3 (mín.) 1,40</text>
<text x="80.5" y="92.9">Resistencia al agrietamiento</text>
<text x="125.3" y="92.9">EN 438-2:24</text>
<text x="148.8" y="92.9">Apariencia clasificación ≥4</text>
<text x="48.6" y="99.7">PROPIEDADES</text>
<text x="82.3" y="99.6">Resistencia a los arañazos</text>
<text x="125.3" y="99.6">EN 438-2:25</text>
<text x="147.1" y="101.8">Acabados rugosos</text>
<text x="149.6" y="97.3">Acabados lisos</text>
<text x="179.7" y="97.3">≥3N</text>
<text x="179.7" y="101.8">≥4N</text>
<text x="43.9" y="104">ACABADO EXTERIOR</text>
<text x="82.4" y="106.3">Resistencia a las manchas</text>
<text x="125.4" y="106.3">EN 438.2:26</text>
<text x="156.6" y="106.3">Clasificación ≥5</text>
<text x="80.4" y="110.8">Resistencia a la abrasión por</text>
<text x="125.3" y="113">EN 438-2:30</text>
<text x="148.8" y="113">Apariencia clasificación ≥4</text>
<text x="87.6" y="119.6">Módulo de flexión</text>
<text x="94.5" y="115.1">cigarrillo</text>
<text x="126.2" y="119.6">EN ISO 178</text>
<text x="152.8" y="119.6">Presión Mpa ≥12000</text>
<text x="53.7" y="124.4">CANTO</text>
<text x="102.2" y="124.4">Canto oculto en compacto 7-8mm en 4 lados</text>
<text x="43.8" y="129.3">MATERIAL BATIENTE</text>
<text x="86.1" y="131.4">MDF hidrófugo o estándar según petición. Densidad 650-700kg/m3</text>
<text x="46.1" y="133.6">(cuando proceda)</text>
<text x="43.9" y="138.4">ACABADO BATIENTE</text>
<text x="46.1" y="142.7">(cuando proceda)</text>
<text x="92.5" y="140.6">Mismo HPL que la hoja o bien lacado en el tono de la hoja.</text>
<text x="45.3" y="147.5">MATERIAL TAPETA</text>
<text x="86.1" y="149.7">MDF hidrófugo o estándar según petición. Densidad 650-700kg/m3</text>
<text x="46.1" y="151.9">(cuando proceda)</text>
<text x="45.4" y="156.7">ACABADO TAPETA</text>
<text x="46.1" y="161">(cuando proceda)</text>
<text x="92.5" y="158.9">Mismo HPL que la hoja o bien lacado en el tono de la hoja.</text>
<text x="93.7" y="165.8">Humedad</text>
<text x="130.5" y="165.8">EN 322</text>
<text x="163.4" y="165.8">4%-11%</text>
<text x="42.1" y="168.3">PROPIEDADES NÚCLEO</text>
<text x="47.9" y="172.6">DE MOLDURAS</text>
<text x="84.2" y="170.3">Tolerancia en densidad</text>
<text x="130.5" y="170.3">EN 323</text>
<text x="166.1" y="170.3">±7%</text>
<text x="41.8" y="176.9">(en acabado hidrofugo)</text>
<text x="81" y="177.1">Contenido en formaldehído</text>
<text x="130.5" y="177.1">EN 120</text>
<text x="157.4" y="179.3">E2 ≤ 30mg/100g</text>
<text x="158.3" y="174.8">E1 ≤ 8mg/100g</text>
<text x="48.8" y="184.3">TOLERANCIAS</text>
<text x="90.2" y="184.1">Escuadría</text>
<text x="128.4" y="184.1">±1,5mm</text>
<text x="165.7" y="184.1">(clase 1)</text>
<text x="46.6" y="188.6">DIMENSIONALES</text>
<text x="87.9" y="188.6">Alto y Ancho</text>
<text x="129.4" y="188.6">± 2mm</text>
<text x="165.7" y="188.6">(clase 1)</text>
<text x="47.8" y="192.9">S/UNE EN 1529</text>
<text x="91.9" y="193.1">Grueso</text>
<text x="92.1" y="197.9">Alabeo</text>
<text x="128.4" y="193.1">±1,5mm</text>
<text x="129.7" y="197.9">≤4mm</text>
<text x="165.7" y="193.1">(clase 1)</text>
<text x="165.7" y="197.9">(clase 3)</text>
<text x="51.4" y="202.5">PLANITUD</text>
<text x="82.8" y="202.4">Curvatura largueros</text>
<text x="129.7" y="202.4">≤4mm</text>
<text x="165.7" y="202.4">(clase 3)</text>
<text x="47.8" y="206.8">S/UNE EN 1530</text>
<text x="83.7" y="206.9">Curvatura testeros</text>
<text x="129.7" y="206.9">≤2mm</text>
<text x="165.7" y="206.9">(clase 3)</text>
<text x="87.4" y="211.4">Planitud local</text>
<text x="128.4" y="211.4">≤0,3mm</text>
<text x="165.7" y="211.4">(clase 3)</text>
<text x="43.7" y="218.5">CHOQUE DE CUERPO</text>
<text x="83.3" y="220.7">Profundidad media de la huella (≤1mm)</text>
<text x="92.7" y="216.2">Diámetro máximo (20mm)</text>
<text x="154.6" y="220.7">Resultado: 0,1mm</text>
<text x="155.9" y="216.2">Resultado: 9mm</text>
<text x="42.9" y="222.9">DURO S/UNE EN 1192</text>
<text x="88.1" y="225.2">Profundidad máxima de la huella</text>
<text x="161.7" y="225.2">≤1,5mm</text>
<text x="47.4" y="230">RESISTENCIA AL</text>
<text x="43.7" y="234.4">CHOQUE DE CUERPO</text>
<text x="45.1" y="238.6">BLANCO Y PESADO</text>
<text x="114.2" y="234.4">Sin roturas ni desencolados.</text>
<text x="43.1" y="243.6">INMERSIÓN EN AGUA</text>
<text x="98.9" y="243.5">Hinchazón</text>
<text x="158.7" y="243.5">1,4%</text>
<text x="48.9" y="247.9">S/UNE 56 803</text>
<text x="95.9" y="247.9">Observaciones</text>
<text x="149.5" y="247.9">Sin desencolados.</text>
<text x="48.1" y="252.8">ARRANQUE DE</text>
<text x="50.7" y="257.1">TORNILLOS</text>
<text x="83.1" y="253.7">Valor medio (≥500N)</text>
<text x="123.5" y="257.1">Resultados</text>
<text x="153.4" y="253.7">Paramentos: 1034N</text>
<text x="48.9" y="261.4">S/UNE 56 803</text>
<text x="82.1" y="260.2">Valor mínimo (≥500N)</text>
<text x="157.1" y="260.2">Cantos: 1189N</text>
</g>
<text font-size="3.3" fill="#fff" x="34.3" y="59.8">FICHA TÉCNICA PUERTAS CON LAMINADO ALTA PRESIÓN (HPL) INTERIOR POLIESTIRENO EXPANDIDO D.27/30</text>
</svg>
